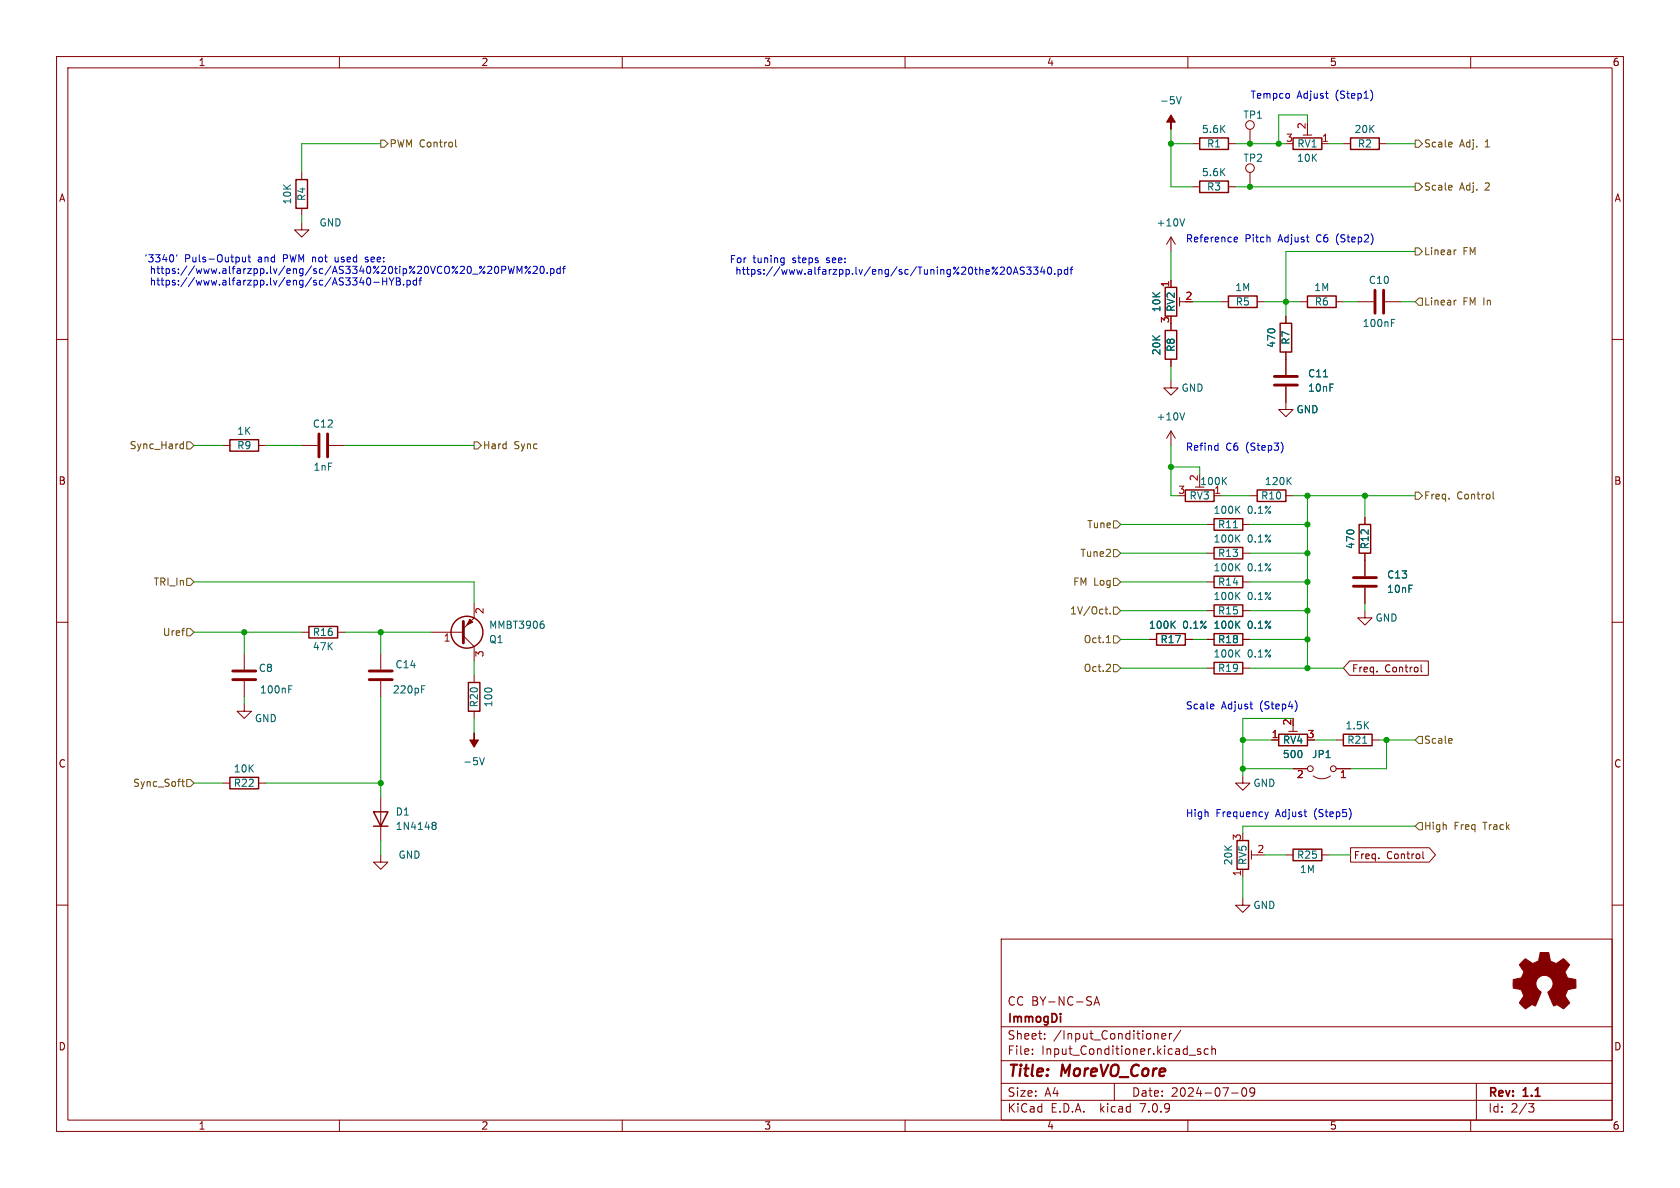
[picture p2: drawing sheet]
<svg xmlns="http://www.w3.org/2000/svg" width="297mm" height="210mm" viewBox="0 0 297 210" stroke-linecap="round" stroke-linejoin="round" font-family="sans-serif">
<g fill="none" stroke="#840000" stroke-width=".18">
<path d="M10 10h277v190h-277zM12 12h273v186h-273zM60 10v2M110 10v2M160 10v2M210 10v2M260 10v2M53.3 39.4v1.2h1.3l-1.3 1.3-1.2-1.3h1.2M53.3 30.5v1.3M53.3 36.8v1.3M210.8 25.4h1.3M210.8 33h1.3"/>
<path d="M217.2 25.4h1.2M217.2 33h1.2M221 22.9v2.5M221 30.5v2.5M230.4 23.9h1.5M231.1 22.9v1M233.7 25.4h1.2M237.5 25.4h1.3M243.8 25.4h1.3M10 60h2M207 41.9l-.8 1.3M207 41.9v2.6"/>
<path d="M207 49.5v1.3M207 57.2v1.2M207 41.9l.8 1.3M208.5 53.3h1M208.5 52.6v1.5M215.9 53.3h1.3M222.2 53.3h1.3M227.3 55.9v1.3M229.9 53.3h1.2M236.2 53.3h1.3M240 53.3h2.8M244.9 53.3h2.7"/>
<path d="M285 60h2M39.4 78.7h1.2M45.7 78.7h1.3M53.3 78.7h2.8M58.2 78.7h2.8M207 67.3v1.3h1.3l-1.3 1.3-1.3-1.3h1.3M207 63.5v1.3M207 76.2v2.5M207 76.2l-.8 1.3M207 76.2l.8 1.3M227.3 68.3v4.1h1.3l-1.3 1.3-1.2-1.3h1.2M227.3 62.2v4.1"/>
<path d="M211.3 86.1h1.6M213.4 92.7h1.2M213.4 97.8h1.2M214.6 87.6h1.3M219.7 92.7h1.3M219.7 97.8h1.3M221 87.6h1.2M227.3 87.6h1.3M241.3 91.4v1.3M241.3 97.8v4.1M10 110h2M43.2 115.6v2.8"/>
<path d="M53.3 111.8h1.3M59.7 111.8h1.3M67.3 115.6v2.8M76.2 111.8h5.7M81.9 112.4l1.9 1.9v2.5M83.8 106.7v2.5l-1.9 1.9M83.8 119.4v1.3M203.2 113h1.3M209.5 113h1.3M213.4 102.9h1.2M213.4 113h1.2M213.4 108h1.2"/>
<path d="M213.4 118.1h1.2M219.7 102.9h1.3M219.7 113h1.3M219.7 108h1.3M219.7 118.1h1.3M238.6 116.8h13.9v2.6h-13.9l-1.1-1.3zM241.3 108v1.2h1.3l-1.3 1.3-1.3-1.3h1.3M241.3 103.9v2.8M251.2 117.5v1.1l.2 .2M285 110h2M39.4 138.4h1.2M43.2 124.5v1.2h1.2l-1.2 1.3-1.3-1.3h1.3"/>
<path d="M43.2 120.4v2.8M45.7 138.4h1.3M67.3 120.4v2.8M83.8 125.7v1.3M219.7 137.2v1.2h1.3l-1.3 1.3-1.3-1.3h1.3M224.8 130.8h1.3M227.8 129.3h1.6M228.6 135.9h2.5M228.6 128.3v1M232.2 137.2a2.54 2.54 0 0 0 3 0M236.2 135.9h2.6M236.2 130.8h1.3"/>
<path d="M242.6 130.8h1.2M10 160h2M67.3 151.1v1.3h1.3l-1.3 1.3-1.3-1.3h1.3M67.3 141v7.6M219.7 158.8v1.2h1.3l-1.3 1.3-1.3-1.3h1.3M219.7 153.7v1.2M221.2 151.1h1M221.2 150.4v1.5M227.3 151.1h1.3M233.7 151.1h1.2M238.8 149.9h13.9l1.1 1.2-1.1 1.3h-13.9zM251.6 150.5v1.1l.1 .2"/>
<path d="M285 160h2M177 166h108v32h-108zM193.4 177.7l.5-1.5 .5 1.5M193.5 177.3h.7M60 198v2M110 198v2M160 198v2M177 194.5h108M177 191.5h108M177 187.5h108M177 181.5h108M182.5 186.3v.1"/>
<path d="M182.5 185.5v.1M184.7 183.6v.1M184.7 182.8v.1M197 191.5v3M204.5 182.7l.2 .2v.8M205.4 183.2l.7-.1-.1-.3-.4-.1-.2 .2 .1 .7h.5M206.7 182.7v1M207.2 182.7l-.3 .1-.2 .2M208.7 182.1l-1.2 2M210 198v2M210.2 186.5h1.2M212.2 185.5l-.3-.1-.2 .2v.2l.5 .2v.3h-.5"/>
<path d="M213.6 185.5l-.4-.1-.3 .3v.4l.1 .2h.6M214.2 185.5l.3-.1 .3 .1 .1 .9M214.2 184.9v1.5M217.7 193.2h1.2M219.7 192.4l.2-.1a.81 .81 0 0 1 .6 .6 .81 .81 0 0 1-.3 .8l-.2 .1a.81 .81 0 0 1-.3-1.4zM221.8 192.9l-.3 .3h-.3l-.2-.3 .1-.5 .4-.1 .2 .1a.99 .99 0 0 1-.3 1.4h-.3M260 198v2M261 191.5v6.5M270.2 195.1h1l-.5 .6 .4 .1 .1 .5-.3 .3h-.4"/>
<circle cx="221" cy="29.7" r=".76"/>
<circle cx="221" cy="22.1" r=".76"/>
<circle cx="231.6" cy="135.9" r=".51"/>
<circle cx="235.7" cy="135.9" r=".51"/>
</g>
<path d="M187.5 179.2v.1" fill="none" stroke="#840000" stroke-width=".3"/>
<g fill="none" stroke="#840000" stroke-width=".25">
<path d="M52.3 31.8h2.1v5h-2.1zM212.1 24.4h5.1v2h-5.1zM212.1 32h5.1v2h-5.1zM228.6 24.4h5.1v2h-5.1zM238.8 24.4h5v2h-5zM206 58.4h2v5.1h-2zM206 50.8h2v5.1h-2zM217.2 52.3h5v2.1h-5zM226.3 57.2h2v5h-2zM231.1 52.3h5.1v2.1h-5.1zM40.6 77.7h5.1v2.1h-5.1zM209.5 86.6h5.1v2h-5.1z"/>
<path d="M214.6 91.7h5.1v2h-5.1zM214.6 96.8h5.1v2h-5.1zM222.2 86.6h5.1v2h-5.1zM240.3 92.7h2v5.1h-2zM54.6 110.7h5.1v2.1h-5.1zM204.5 112h5v2h-5zM214.6 101.9h5.1v2h-5.1zM214.6 112h5.1v2h-5.1zM214.6 106.9h5.1v2.1h-5.1zM214.6 117.1h5.1v2h-5.1zM40.6 137.4h5.1v2h-5.1zM82.8 120.7h2v5h-2z"/>
<path d="M226.1 129.8h5v2h-5zM237.5 129.8h5.1v2h-5.1zM66 143.5h2.6l-1.3 2.6zM66 146.1h2.6M218.7 148.6h2v5.1h-2zM228.6 150.1h5.1v2h-5.1z"/>
<circle cx="82.5" cy="111.8" r="2.82"/>
</g>
<g fill="none" stroke="#006464" stroke-width=".18">
<path d="M208 17.1l.4 1.3 .4-1.3M209.4 38.7l-.4 1.2M246 57.1h.4M246 56.5h.6M209.4 73l-.4 1.2M234 66.6h.7M216.3 84.9l.5 .8M216.8 84.4l-.7 .7M218 93.3h.8M218.7 90l.5 .7M218.7 95.1l.5 .7M219.2 99.6l-.7 .8"/>
<path d="M219.2 89.5l-.7 .7M219.2 94.6l-.7 .7M227.7 84.9l.6 .8M228.3 84.4l-.8 .7M95.8 109.8h.3M96 110.3l.2 .2v.3l-.2 .3M207.2 110.3l.6 .8M207.8 109.8l-.8 .7M218.7 100.2l.5 .7M218.7 110.3l.5 .8M218.7 105.3l.5 .7M218.7 115.4l.5 .7"/>
<path d="M219.2 109.8l-.7 .7M219.2 104.7l-.7 .7M219.2 114.9l-.7 .7M51 121.8h.5M51 121.2h.6M74.5 121.8h.5M74.5 121.2h.6M84.8 133.9l.4 1.3 .4-1.3M240.9 131.4h.7M76.5 145.8l.1 .1M76.5 145.4h.4l.1 .1 .1 .2-.2 .2M76.6 145.9h.3"/>
<path d="M76.6 145.9l-.1 .1M76.9 145.9l.2 .2-.1 .4-.1 .1h-.4"/>
</g>
<g fill="#840000" stroke="#840000" stroke-width=".18">
<path d="M83.8 129.5v1.3h.8l-.8 1.3-.7-1.3h.7z"/>
<path d="M269.1 170l.6-.5 .9 .6a.62 .62 0 0 0 1 0l.2-.1a1.62 1.62 0 0 0 .4-1.4l.1-.2h1.5l.2 .8a.74 .74 0 0 0 .6 .9l.5 .2 1.3-.8 1.1 1-.4 .7a.75 .75 0 0 0-.2 1.2l.2 .5 1.5 .3v1.5l-1.4 .2-.1 .2a1.23 1.23 0 0 0-.3 1.2l.7 1-.1 .1-1 .9-.8-.5a.54 .54 0 0 0-.9 0l-1-2.3a2.33 2.33 0 0 0 .8-2 1.54 1.54 0 0 0-2.5-.7 1.54 1.54 0 0 0 .5 2.6l-1.1 2.4a.69 .69 0 0 0-1.1 .2l-.6 .3-1.1-1 .8-1.2-.2-.6a.71 .71 0 0 0-1-.7l-.7-.2v-1.4l.5-.1a1.11 1.11 0 0 0 1.2-.7 .72 .72 0 0 0-.2-1.2l-.4-.7z"/>
<path d="M83.1 109.5l.5 .5-1.1 .5z"/>
<path d="M207 20.3l.8 1.3h-.8v1.3v-1.3h-.8z"/>
</g>
<g fill="none" stroke="#840000" stroke-width=".51">
<path d="M243.1 51.3v4.1M244.6 51.3v4.1M56.4 76.7v4.1M57.9 76.7v4.1M225.3 66.5h4.1M225.3 68.1h4.1M41.1 118.6h4.1M65.3 118.6h4M81.9 109.9v3.8M239.3 102.1h4M239.3 103.6h4M41.1 120.1h4.1"/>
<path d="M65.3 120.1h4"/>
</g>
<g fill="none" stroke="#725600" stroke-width=".18">
<path d="M67.3 24.8h.6l.7 .6-.7 .6h-.6zM80.5 24.7v1.1l.2 .2M250.2 32.4h.6l.7 .6-.7 .7h-.6zM250.2 24.8h.6l.7 .6-.7 .6h-.6zM256.5 25.1l.2 .3-.6 .2M256.5 32.8l.2 .3-.6 .1M256.6 33.5l-.1 .1M256.6 25.9l-.1 .1M250.2 43.8h.6l.7 .7-.7 .6h-.6zM250.2 53.3l.6-.6h.7v1.3h-.7zM257.4 44.2l-.3 .1M257.4 53.1l-.3 .1"/>
<path d="M32.1 78.5h.3M32.4 78v1.3M32.4 79.3h-.3M33 78.1h.7l.6 .6-.6 .7h-.7zM83.8 78.1h.7l.6 .6-.6 .7h-.7zM196.8 92.1h.7l.6 .6-.6 .6h-.7zM196.8 97.2h.7l.6 .6-.6 .6h-.7zM250.2 87h.6l.7 .6-.7 .7h-.6zM264 86.9v1.1l.1 .2M33 111.1h.7l.6 .7-.6 .6h-.7zM33 102.2h.7l.6 .7-.6 .6h-.7zM195.3 107.7h.5"/>
<path d="M195.5 107.3v1l.3 .2M195.5 118.7h.8M195.6 113.6h.7M196.3 117.5v.5M196.3 108.4v.1M196.8 102.2h.7l.6 .7-.6 .6h-.7zM196.8 117.5h.7l.6 .6-.6 .6h-.7zM196.8 112.4h.7l.6 .6-.6 .7h-.7zM196.8 107.3h.7l.6 .7-.6 .6h-.7zM32.1 138.2h.5M32.3 137.7v1.1l.3 .2M33 137.8h.7l.6 .6-.6 .7h-.7z"/>
<path d="M250.8 130.2h.7v1.2h-.7l-.6-.6zM256.5 130.5l.2 .3-.6 .2M256.6 131.3l-.1 .1M250.2 146.1l.6-.7h.7v1.3h-.7z"/>
</g>
<g fill="none" stroke="#0000c2" stroke-width=".18">
<path d="M227.9 16.6v.6M234.3 16.5h.5M234.7 17.4h.1M242.5 16.2l.2 .6-.2 .8M30.5 45.1l.2 .4-.2 .7M31.3 45l-.1 .3M42.9 45.5v.7l.3 .1 .2-.1M43.4 45.5v.8M43.8 45.5h.5M44 45v1.1l.3 .2M59.2 45.5v.6l.2 .2M64.6 46.2l.3 .1"/>
<path d="M64.9 49.4l-.1 .5 .1 .4 .2 .1 .4-.3v-.7M64.9 45.5l-.3 .1v.2l.3 .1M66.1 49.9h.9M67.7 49.1v1.3M67.7 49.7h.7M68.4 49.1v1.3M68.8 49.1l.4 .7M69.2 49.8v.6M69.6 49.1l-.4 .7M70.1 49.1v1.3l.6-.1 .1-.3-.3-.3M70.1 49.7h.4M70.7 49.5l-.2 .2"/>
<path d="M71.3 50.3v.1M71.9 49.6l.4-.1 .3 .3-.2 .5h-.5M71.9 49.5v1.3M73.6 49.6l-.3-.1-.3 .3 .2 .5h.4M73.6 49.1v1.3M74.1 49.5h.4M74.2 49.3v1.1M88.7 47.1h.5l.2 .2-.1 .4h-.6M89.8 47.1l.3 1.2 .3-.9 .2 .9 .3-1.2M91.4 48.3v-1.2l.4 .9 .5-.9v1.2M93.8 47.1l-1 1.2M94.3 47.2l.4-.1 .3 .3-.8 .9h.8"/>
<path d="M95.6 47.2l.2-.1a.68 .68 0 0 1 .4 .6 .68 .68 0 0 1-.4 .6l-.2-.1-.1-.3zM96.7 48.2v.1M97.3 47.6l.4-.1 .3 .2-.2 .6h-.5M97.3 47.5v1.3M99 47.6l-.3-.1-.3 .2 .2 .6h.4M99 47.1v1.2M99.5 47.5h.4M99.9 47.1l-.3 .2v1M138.3 45.6l.3 .1M138.6 45.6v1.1M138.6 46.4h-.3M178.7 47.5v.7"/>
<path d="M179.1 48.5l.5-1.3 .4 1.3M179.3 48.1h.6M181.1 47.3l-.5-.1-.2 .1v.4l.6 .2 .1 .3-.3 .3-.5-.1M181.5 47.2h.8l-.4 .5 .3 .1v.6l-.2 .1-.5-.1M182.7 47.2h.8l-.4 .5 .3 .1v.6l-.1 .1-.6-.1M184.3 47.2l-.3 .9h.8M184.6 47.6v.9M185.3 47.3l.2-.1a.68 .68 0 0 1 .4 .6 .68 .68 0 0 1-.4 .7l-.2-.1-.1-.4zM186.5 48.4v.1M187.1 47.7l.3-.1 .3 .3-.2 .5h-.4M187.1 47.6v1.3M188.8 47.7l-.4-.1-.2 .3 .1 .5h.5"/>
<path d="M188.8 47.2v1.3M189.2 47.6h.5M189.7 47.2l-.3 .2v1.1M218.2 42.7h.5M218.2 42l.4-.1 .2 .3-.6 .1M215 78.7l.3 .1M215.3 78.3v1.3M215.3 79.5l-.3 .1M226.6 78.4l.2 .6-.2 .8M214.4 124.5l.2 .3-.6 .1M214.5 125.3h-.1M221 124.5h.4"/>
<path d="M221.3 125.3h.1M229.1 124.1l.2 .6-.2 .9M223.6 143.5l.3 .9M223.9 144.4l-.1 .3M224.2 143.5l-.3 .9"/>
<circle cx="93" cy="47.2" r=".18"/>
<circle cx="93.6" cy="48.2" r=".18"/>
</g>
<g fill="none" stroke="#009600" stroke-width=".18">
<path d="M53.3 38.1v1.3M67.3 25.4h-14v5.1M207 22.9v10.1h3.8M207 25.4h3.8M218.4 25.4h8.9M218.4 33h31.8M231.1 21.6v-1.3h-5v5.1M234.9 25.4h2.6M245.1 25.4h5.1M207 44.5v5M210.8 53.3h5.1M223.5 53.3h6.4"/>
<path d="M237.5 53.3h2.5M247.6 53.3h2.6M250.2 44.5h-22.9v11.4M34.3 78.7h5.1M47 78.7h6.3M61 78.7h22.8M207 78.7v8.9h1.3M207 64.8v2.5M198.1 97.8h15.3M198.1 92.7h15.3M207 82.6h5.1v1.2M215.9 87.6h5.1"/>
<path d="M221 97.8h10.1M221 92.7h10.1M228.6 87.6h21.6M231.1 87.6v30.5M241.3 87.6v3.8M34.3 111.8h19M34.3 102.9h49.5v3.8M43.2 111.8v3.8M61 111.8h15.2M67.3 111.8v3.8M83.8 116.8v2.6M198.1 118.1h15.3"/>
<path d="M198.1 113h5.1M198.1 108h15.3M198.1 102.9h15.3M210.8 113h2.6M221 118.1h16.5M221 113h10.1M221 108h10.1M221 102.9h10.1M241.3 106.7v1.3M34.3 138.4h5.1M43.2 123.2v1.3M47 138.4h20.3"/>
<path d="M67.3 123.2v17.8M83.8 127v2.5M219.7 130.8h5.1M219.7 135.9h8.9M228.6 127h-8.9v10.2M232.4 130.8h3.8M243.8 130.8h6.4M245.1 130.8v5.1h-6.3M67.3 148.6v2.5M219.7 154.9v3.9M223.5 151.1h3.8M234.9 151.1h3.9"/>
<path d="M250.2 146.1h-30.5v1.2"/>
</g>
<g fill="#009600" stroke="#009600" stroke-width=".18">
<circle cx="231.1" cy="87.6" r=".46"/>
<circle cx="231.1" cy="118.1" r=".46"/>
<circle cx="231.1" cy="92.7" r=".46"/>
<circle cx="231.1" cy="97.8" r=".46"/>
<circle cx="241.3" cy="87.6" r=".46"/>
<circle cx="67.3" cy="111.8" r=".46"/>
<circle cx="43.2" cy="111.8" r=".46"/>
<circle cx="67.3" cy="138.4" r=".46"/>
<circle cx="227.3" cy="53.3" r=".46"/>
<circle cx="231.1" cy="108" r=".46"/>
<circle cx="231.1" cy="102.9" r=".46"/>
<circle cx="231.1" cy="113" r=".46"/>
<circle cx="207" cy="82.6" r=".46"/>
<circle cx="245.1" cy="130.8" r=".46"/>
<circle cx="219.7" cy="130.8" r=".46"/>
<circle cx="219.7" cy="135.9" r=".46"/>
<circle cx="221" cy="25.4" r=".46"/>
<circle cx="221" cy="33" r=".46"/>
<circle cx="207" cy="25.4" r=".46"/>
<circle cx="226.1" cy="25.4" r=".46"/>
</g>
<g font-size="2.8" fill="#840000">
<text x="178" y="190.9">Title:</text>
<text x="187.7" y="190.9">MoreVO_Core</text>
</g>
<g font-size="2.1" fill="#840000">
<text x="178" y="178">CC BY-NC-SA</text>
<text x="178" y="184">Sheet:</text>
<text x="178" y="181.2">ImmogDi</text>
<text x="186.2" y="184">/Input_Conditioner/</text>
<text x="178" y="186.7">File:</text>
<text x="184.1" y="186.7">Input_Conditioner.kicad_sch</text>
<text x="178" y="196.9">KiCad</text>
<text x="178" y="194.1">Size:</text>
<text x="184.7" y="194.1">A4</text>
<text x="185.7" y="196.9">E.D.A.</text>
<text x="194.6" y="196.9">kicad</text>
<text x="200" y="194.1">Date:</text>
<text x="201.8" y="196.9">7.0.9</text>
<text x="207" y="194.1">2024-07-09</text>
<text x="263" y="194.3">Rev:</text>
<text x="263" y="196.9">Id:</text>
<text x="267.1" y="196.9">2/3</text>
<text x="269.4" y="194.3">1.1</text>
</g>
<g font-size="1.8" fill="#840000">
<text x="35" y="11.9">1</text>
<text x="85" y="11.9">2</text>
<text x="135" y="11.9">3</text>
<text x="185" y="11.9">4</text>
<text x="235" y="11.9">5</text>
<text x="285" y="11.9">6</text>
<text x="10.3" y="35.9">A</text>
<text x="285.3" y="35.9">A</text>
<text x="10.3" y="85.9">B</text>
<text x="285.3" y="85.9">B</text>
<text x="238.9" y="119.1">Freq.</text>
<text x="244.8" y="119.1">Control</text>
<text x="10.3" y="135.9">C</text>
<text x="285.3" y="135.9">C</text>
<text x="239.2" y="152.1">Freq.</text>
<text x="245.1" y="152.1">Control</text>
<text x="10.3" y="185.9">D</text>
<text x="285.3" y="185.9">D</text>
<text x="35" y="199.9">1</text>
<text x="85" y="199.9">2</text>
<text x="135" y="199.9">3</text>
<text x="185" y="199.9">4</text>
<text x="235" y="199.9">5</text>
<text x="285" y="199.9">6</text>
</g>
<g font-size="1.8" fill="#0000c2">
<text x="221" y="17.5">Tempco</text>
<text x="229.3" y="17.5">Adjust</text>
<text x="236.2" y="17.5">(Step1)</text>
<text x="25.4" y="46.5">'3340'</text>
<text x="32.6" y="46.5">Puls-Output</text>
<text x="45.7" y="46.5">and</text>
<text x="50.3" y="46.5">PWM not</text>
<text x="59.9" y="46.5">used</text>
<text x="65.4" y="46.5">see:</text>
<text x="128.9" y="46.6">For</text>
<text x="133.1" y="46.6">tuning</text>
<text x="140.2" y="46.6">steps</text>
<text x="146.4" y="46.6">see:</text>
<text x="209.5" y="42.9">Reference</text>
<text x="220.1" y="42.9">Pitch</text>
<text x="226.1" y="42.9">Adjust</text>
<text x="233" y="42.9">C6</text>
<text x="236.7" y="42.9">(Step2)</text>
<text x="26.6" y="48.5">https://www.alfarzpp.lv/eng/sc/AS3340%20tip%20VCO%20_%20PWM%20.pdf</text>
<text x="26.6" y="50.6">https://www.alfarzpp.lv/eng/sc/AS3340-HYB.pdf</text>
<text x="130.1" y="48.6">https://www.alfarzpp.lv/eng/sc/Tuning%20the%20AS3340.pdf</text>
<text x="209.5" y="79.8">Refind</text>
<text x="216.7" y="79.8">C6</text>
<text x="220.4" y="79.8">(Step3)</text>
<text x="209.5" y="125.5">Scale</text>
<text x="215.9" y="125.5">Adjust</text>
<text x="222.8" y="125.5">(Step4)</text>
<text x="209.5" y="144.5">High</text>
<text x="215" y="144.5">Frequency</text>
<text x="225.7" y="144.5">Adjust</text>
<text x="232.6" y="144.5">(Step5)</text>
</g>
<g font-size="1.8" fill="#006464">
<text x="205" y="18.6">-5V</text>
<text x="212.4" y="23.7">5.6K</text>
<text x="219.7" y="21.2">TP1</text>
<text x="239.4" y="23.7">20K</text>
<text x="213.3" y="26.3">R1</text>
<text x="219.7" y="28.8">TP2</text>
<text x="229.2" y="28.8">10K</text>
<text x="229.3" y="26.3">RV1</text>
<text x="240" y="26.3">R2</text>
<text x="54.2" y="35.6" transform="rotate(-90 54.2 35.6)">R4</text>
<text x="212.4" y="31.3">5.6K</text>
<text x="213.3" y="33.9">R3</text>
<text x="51.7" y="36.2" transform="rotate(-90 51.7 36.2)">10K</text>
<text x="56.4" y="40.2">GND</text>
<text x="204.4" y="40.2">+10V</text>
<text x="218.3" y="51.7">1M</text>
<text x="232.2" y="51.7">1M</text>
<text x="241.9" y="50.4">C10</text>
<text x="205.3" y="55.3" transform="rotate(-90 205.3 55.3)">10K</text>
<text x="207.9" y="55.2" transform="rotate(-90 207.9 55.2)">RV2</text>
<text x="218.4" y="54.2">R5</text>
<text x="232.3" y="54.2">R6</text>
<text x="240.8" y="58">100nF</text>
<text x="205.3" y="62.9" transform="rotate(-90 205.3 62.9)">20K</text>
<text x="207.9" y="62.3" transform="rotate(-90 207.9 62.3)">R8</text>
<text x="225.7" y="61.6" transform="rotate(-90 225.7 61.6)">470</text>
<text x="228.2" y="61" transform="rotate(-90 228.2 61)">R7</text>
<text x="208.8" y="69.4">GND</text>
<text x="231.1" y="66.9">C11</text>
<text x="231.1" y="69.4">10nF</text>
<text x="41.8" y="77.1">1K</text>
<text x="55.2" y="75.8">C12</text>
<text x="204.4" y="74.5">+10V</text>
<text x="229.1" y="73.3">GND</text>
<text x="41.8" y="79.6">R9</text>
<text x="55.3" y="83.4">1nF</text>
<text x="210.2" y="88.5">RV3</text>
<text x="212.1" y="86">100K</text>
<text x="214.6" y="87.4">1</text>
<text x="222.8" y="88.5">R10</text>
<text x="223.5" y="86">120K</text>
<text x="214.4" y="91">100K</text>
<text x="215.2" y="93.6">R11</text>
<text x="220.5" y="91">0.1%</text>
<text x="214.4" y="101.2">100K</text>
<text x="214.4" y="96.1">100K</text>
<text x="215.2" y="98.7">R13</text>
<text x="220.5" y="101.2">0.1%</text>
<text x="220.5" y="96.1">0.1%</text>
<text x="239.6" y="97.2" transform="rotate(-90 239.6 97.2)">470</text>
<text x="242.2" y="97.2" transform="rotate(-90 242.2 97.2)">R12</text>
<text x="214.4" y="106.3">100K</text>
<text x="215.2" y="103.7">R14</text>
<text x="220.5" y="106.3">0.1%</text>
<text x="245.1" y="102.5">C13</text>
<text x="245.1" y="105">10nF</text>
<text x="55.2" y="112.6">R16</text>
<text x="86.4" y="113.9">Q1</text>
<text x="86.4" y="111.4">MMBT3906</text>
<text x="203" y="111.4">100K</text>
<text x="205.1" y="113.9">R17</text>
<text x="209.1" y="111.4">0.1%</text>
<text x="214.4" y="111.4">100K</text>
<text x="215.2" y="113.9">R18</text>
<text x="215.2" y="108.8">R15</text>
<text x="220.5" y="111.4">0.1%</text>
<text x="243.1" y="110.1">GND</text>
<text x="45.6" y="119">C8</text>
<text x="55.2" y="115.2">47K</text>
<text x="69.8" y="118.3">C14</text>
<text x="214.4" y="116.4">100K</text>
<text x="215.2" y="119">R19</text>
<text x="220.5" y="116.4">0.1%</text>
<text x="45.9" y="122.8">100nF</text>
<text x="69.4" y="122.8">220pF</text>
<text x="84.7" y="125.1" transform="rotate(-90 84.7 125.1)">R20</text>
<text x="87.2" y="125.1" transform="rotate(-90 87.2 125.1)">100</text>
<text x="45" y="127.9">GND</text>
<text x="226.7" y="131.7">RV4</text>
<text x="237.8" y="129.1">1.5K</text>
<text x="238.1" y="131.7">R21</text>
<text x="41.2" y="136.8">10K</text>
<text x="81.8" y="135.5">-5V</text>
<text x="226.7" y="134.2">500</text>
<text x="231.9" y="134.2">JP1</text>
<text x="41.2" y="139.3">R22</text>
<text x="221.5" y="139.3">GND</text>
<text x="69.9" y="144.4">D1</text>
<text x="69.9" y="146.9">1N4148</text>
<text x="70.4" y="152">GND</text>
<text x="218" y="153.1" transform="rotate(-90 218 153.1)">20K</text>
<text x="220.6" y="153" transform="rotate(-90 220.6 153)">RV5</text>
<text x="229.2" y="152">R25</text>
<text x="229.7" y="154.5">1M</text>
<text x="221.5" y="160.9">GND</text>
</g>
<g font-size="1.8" fill="#a90000">
<text x="230.9" y="22.9" transform="rotate(-90 230.9 22.9)">2</text>
<text x="227.3" y="25.1">3</text>
<text x="233.6" y="25.1">1</text>
<text x="206.8" y="50.9" transform="rotate(-90 206.8 50.9)">1</text>
<text x="209.5" y="53.1">2</text>
<text x="206.8" y="57.2" transform="rotate(-90 206.8 57.2)">3</text>
<text x="208.2" y="87.4">3</text>
<text x="211.8" y="85.2" transform="rotate(-90 211.8 85.2)">2</text>
<text x="78.4" y="113.7">1</text>
<text x="85.8" y="108.7" transform="rotate(-90 85.8 108.7)">2</text>
<text x="85.8" y="116.3" transform="rotate(-90 85.8 116.3)">3</text>
<text x="224.7" y="130.6">1</text>
<text x="228.3" y="128.3" transform="rotate(-90 228.3 128.3)">2</text>
<text x="231.1" y="130.6">3</text>
<text x="229.2" y="137.9">2</text>
<text x="236.8" y="137.9">1</text>
<text x="219.5" y="148.7" transform="rotate(-90 219.5 148.7)">3</text>
<text x="219.5" y="155" transform="rotate(-90 219.5 155)">1</text>
<text x="222.2" y="150.9">2</text>
</g>
<g font-size="1.8" fill="#725600">
<text x="68.8" y="26.3">PWM Control</text>
<text x="251.7" y="26.3">Scale</text>
<text x="258" y="26.3">Adj.</text>
<text x="262.6" y="26.3">1</text>
<text x="251.7" y="33.9">Scale</text>
<text x="258" y="33.9">Adj.</text>
<text x="262.6" y="33.9">2</text>
<text x="251.7" y="45.3">Linear</text>
<text x="258.6" y="45.3">FM</text>
<text x="251.7" y="54.2">Linear</text>
<text x="258.6" y="54.2">FM In</text>
<text x="22.8" y="79.6">Sync_Hard</text>
<text x="85.3" y="79.6">Hard</text>
<text x="90.9" y="79.6">Sync</text>
<text x="251.7" y="88.5">Freq.</text>
<text x="257.5" y="88.5">Control</text>
<text x="192.1" y="93.6">Tune</text>
<text x="190.9" y="98.7">Tune2</text>
<text x="27.1" y="103.7">TRI_In</text>
<text x="189.6" y="103.7">FM Log</text>
<text x="28.7" y="112.6">Uref</text>
<text x="189.1" y="108.8">1V/Oct.</text>
<text x="191.5" y="113.9">Oct.1</text>
<text x="191.5" y="119">Oct.2</text>
<text x="251.7" y="131.7">Scale</text>
<text x="23.4" y="139.3">Sync_Soft</text>
<text x="251.7" y="146.9">High</text>
<text x="257.1" y="146.9">Freq</text>
<text x="262.3" y="146.9">Track</text>
</g>
</svg>
